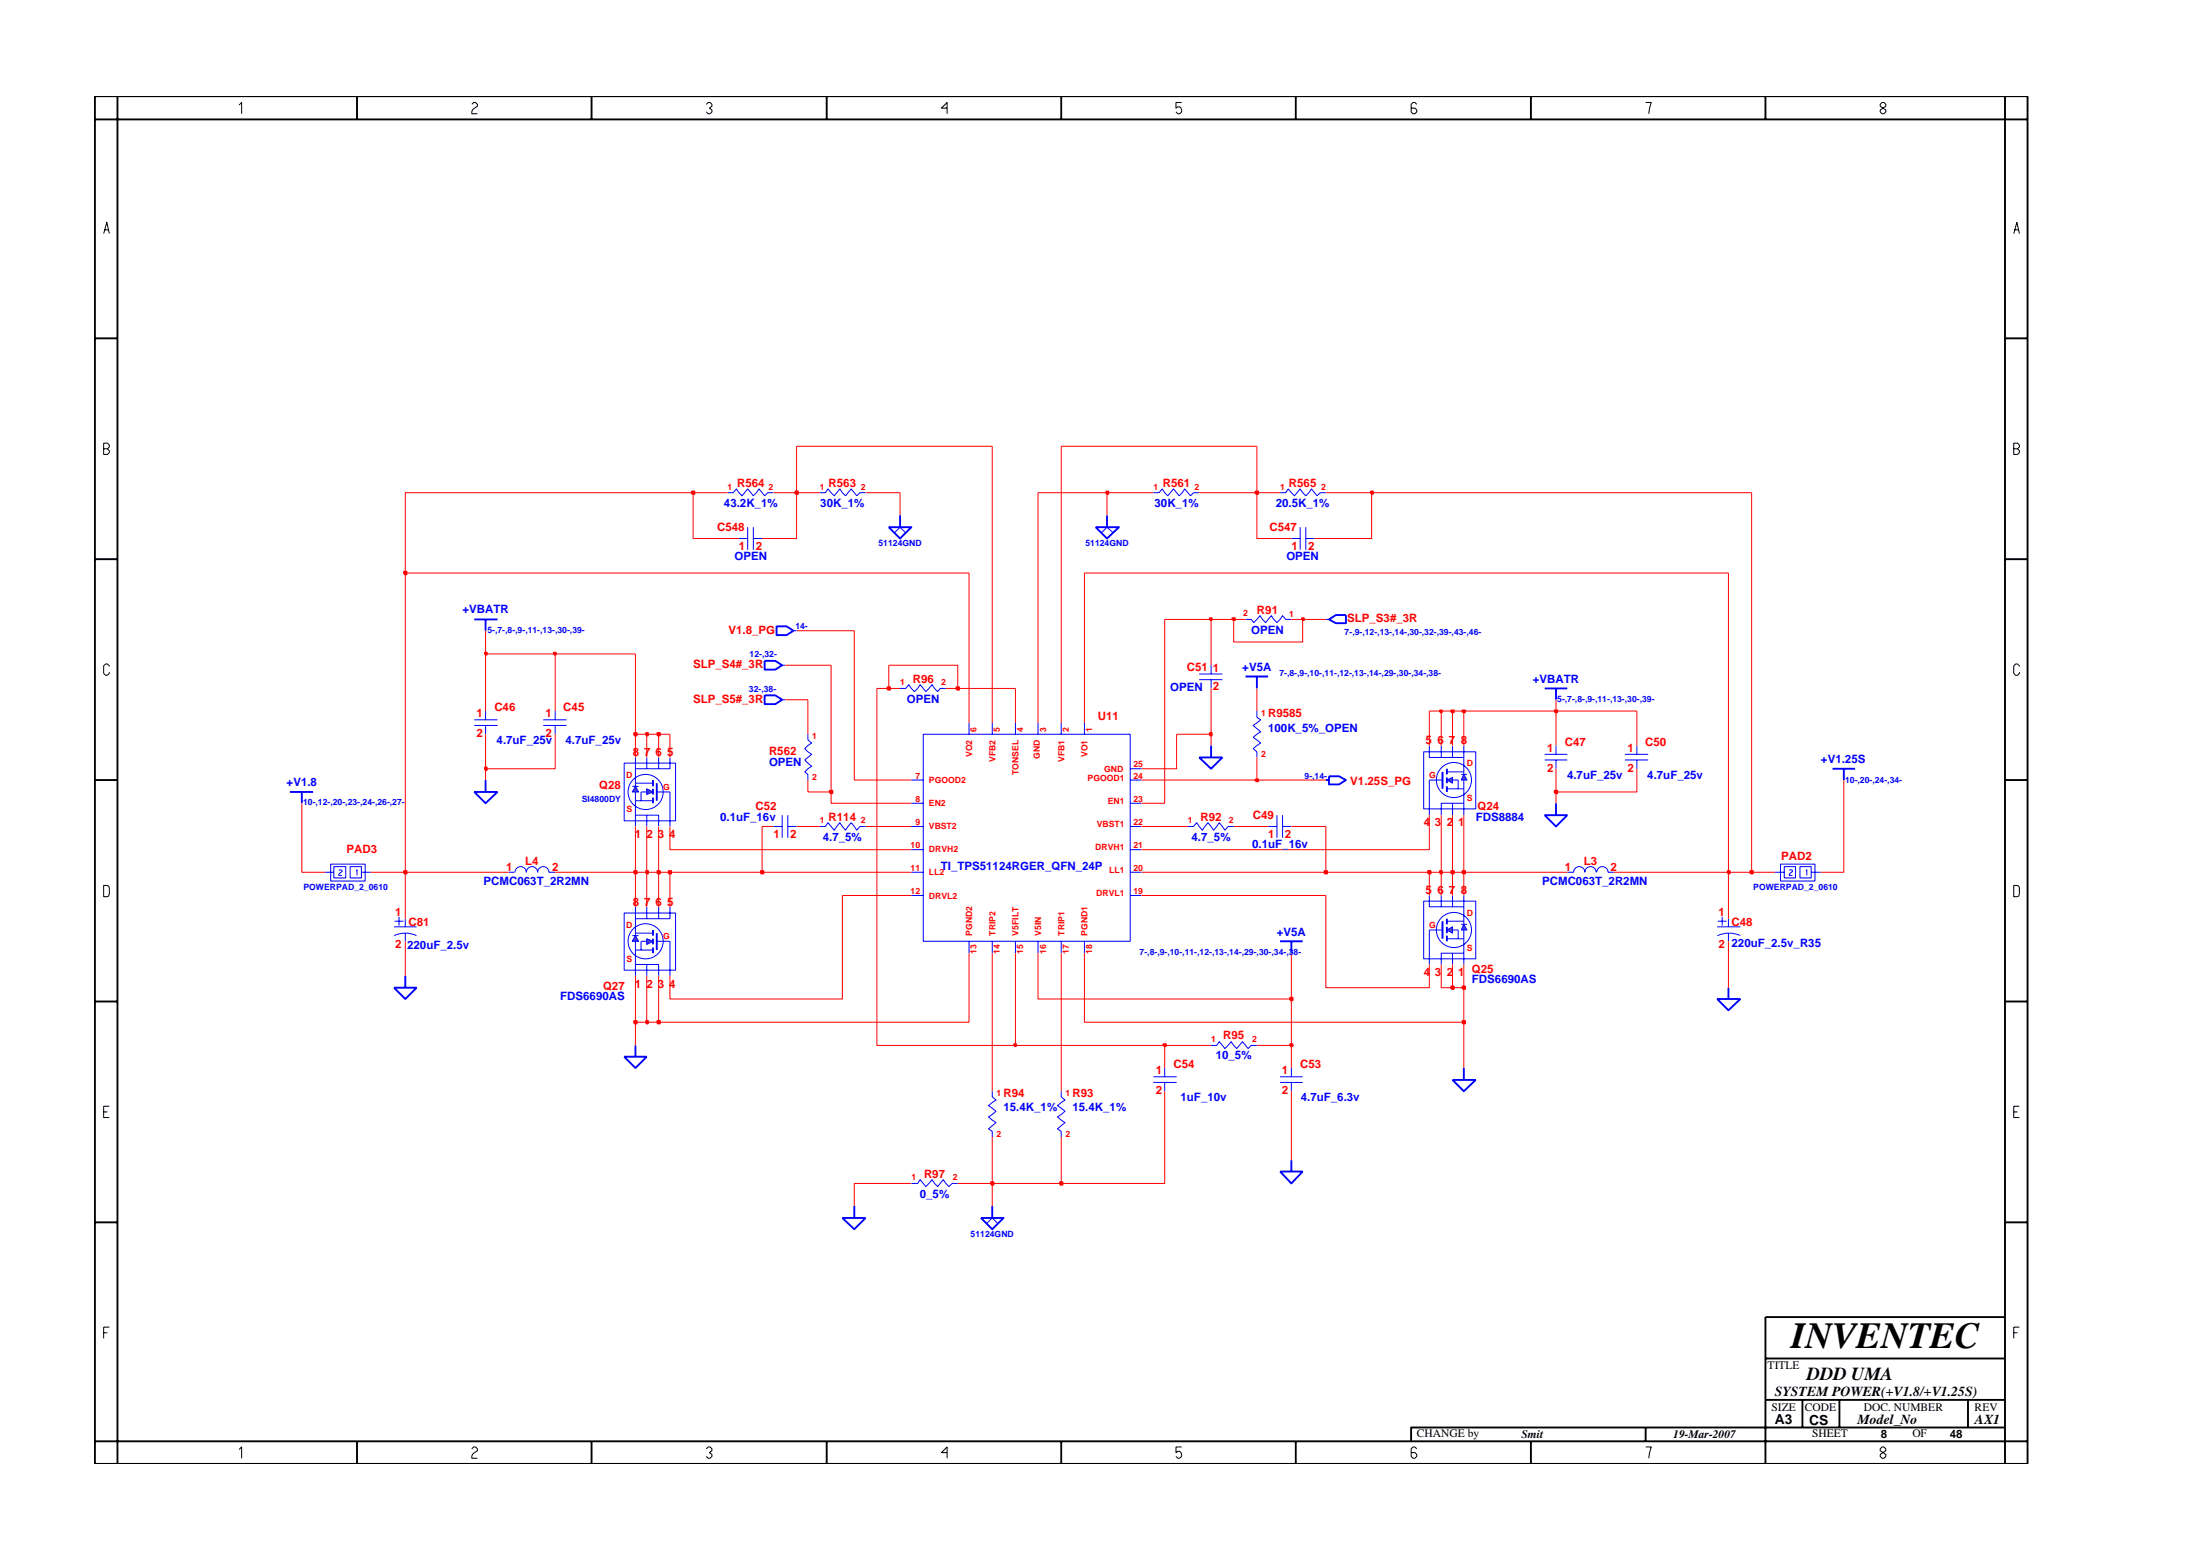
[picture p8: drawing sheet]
<svg xmlns="http://www.w3.org/2000/svg" width="297mm" height="210mm" viewBox="0 0 297 210" stroke-linecap="round" stroke-linejoin="round" font-family="sans-serif">
<g fill="none" stroke="#00f" stroke-width=".14">
<path d="M110.7 66.5h.7l.4-.5 .8 .9 .8-.9 .8 .9 .7-.9 .8 .9 .4-.4h.8M174.4 72.7h1.1M175.5 71.1v3.1M176.3 72.7h1.2M176.3 71.1v3.1M73.3 97.1h3.2M73.3 97.9h3.2M75 96v1.1M75 97.9v1.2M68.7 117.7h.8M69.5 117.7a.76 .76 0 0 1 .8-.7 .76 .76 0 0 1 .8 .7 .76 .76 0 0 1 .7-.7 .76 .76 0 0 1 .8 .7 .76 .76 0 0 1 .7-.7 .76 .76 0 0 1 .8 .7h.9M193 125.5h1.8"/>
<path d="M163.5 141.1h.8l.3-.5 .8 .9 .8-.9 .8 .9 .8-.9 .7 .9 .4-.4h.8M172.8 145.3h3.1M172.8 146.1h3.1M174.4 144.1v1.2M174.4 146.1v1.2"/>
</g>
<path d="M64 106.9h3.2l-1.6 1.5zM65.6 105.3v1.6M194.8 124.3v2.4" fill="none" stroke="#00f" stroke-width=".25"/>
<path d="M197.6 124.7l.5 .8h-.8z" fill="#3c3cc8"/>
<path d="M197.3 124.7h.8M197.6 124.7l.5 .8h-.8z" fill="none" stroke="#00f" stroke-width=".14"/>
<path d="M195.4 125.5l.7-.4v.8z" fill="#3c3cc8"/>
<g fill="none" stroke="#00f" stroke-width=".14">
<path d="M120.8 71.9l.7-.8 .8 .8M148.7 71.9l.8-.8 .8 .8M155.7 66.5h.8l.4-.5 .8 .9 .7-.9 .8 .9 .8-.9 .7 .9 .4-.4h.8M105.6 94.4h.4M107.1 85.1h.5M109.1 99.1v.8l.5 .4-.9 .7 .9 .8-.9 .8 .9 .8-.9 .8 .4 .3v.8M179 83.6h.4M43.9 117.7h1.2M44.6 116.6h4.7v2.3h-4.7zM45.1 117h1.6v1.5h-1.6zM45.7 117.5l.2-.1 .3 .1v.1l-.5 .4v.1h.5M47.3 117h1.5v1.5h-1.5z"/>
<path d="M48.1 117.5l.1-.1v.7M48.8 117.7h1.3M110.7 111.5h.7l.4-.5 .8 1 .8-1 .8 1 .7-1 .8 1 .4-.5h.8M53.2 125.1h3M53.2 126.3a3.6 3.6 0 0 1 3 0M53.3 124.3h1.2M53.9 123.7v1.2M54.7 124v1.1M54.7 125.9v1.1M88.7 127h1.8M192.2 121.6h7v7.8h-7zM193 120.8v1.6h4.6"/>
<path d="M193 125.5v4.7M194.6 120.8v1.6M195.4 125.5l.7-.4v.8zM195.4 126.7h2.2M195.4 124.3h2.2M196.1 125.5h.8v1.2M196.1 120.8v1.6M196.1 128.6v1.6M197.6 120.8v3.9M197.6 125.5v4.7M197.6 128.6h-3v1.6M143.3 147.3v.7l.5 .4-1 .8 1 .8-1 .7 1 .8-1 .8 .5 .4v.7"/>
<circle cx="196.3" cy="125.5" r="2.37"/>
</g>
<g fill="none" stroke="#00f" stroke-width=".25">
<path d="M120 71.1h3l-1.5 1.6zM121.5 69.5v1.6M147.9 71.1h3.2l-1.6 1.6zM149.5 69.5v1.6M103.2 93.8h1.5l.9 .6-.9 .6h-1.5zM104.8 84.5h1.4l.9 .6-.9 .6h-1.4zM179.4 83.6l1-.6h1.3v1.1h-1.3zM39.1 106.9h3.2M40.8 106.9v1.5M53.2 133.3h3l-1.5 1.5zM54.7 131.7v1.6M88.7 125.9v2.3"/>
<path d="M172.8 127h3.1M174.4 127v1.6M195.4 124v.7M195.4 125.1v.8M195.4 126.3v.7M172.8 158.1h3.1l-1.5 1.6zM174.4 156.6v1.5"/>
</g>
<path d="M85.8 126.3l.4 .7h-.8z" fill="#3c3cc8"/>
<path d="M85.4 126.3h.8M85.8 126.3l.4 .7h-.8z" fill="none" stroke="#00f" stroke-width=".14"/>
<path d="M87.3 126.7l.9 .3-.9 .5z" fill="#3c3cc8"/>
<g fill="none" stroke="#00f" stroke-width=".14">
<path d="M193 105.3h1.8M84.3 123.2h6.9v7.7h-6.9zM85.8 128.2h2.4M85.8 125.9h2.4M85.8 122.4v3.9M85.8 127v4.7M85.8 130.2h3.1v1.5M87.3 126.7l.9 .3-.9 .5zM87.3 127h-.7v1.2M87.3 122.4v1.6M87.3 130.2v1.5M88.9 122.4v1.6"/>
<path d="M90.5 122.4v1.6h-4.7M90.5 127v4.7"/>
<circle cx="87.2" cy="127" r="2.37"/>
</g>
<path d="M194.8 104.2v2.3M88.2 125.5v.8M88.2 126.7v.8M88.2 127.9v.7" fill="none" stroke="#00f" stroke-width=".25"/>
<path d="M197.6 104.5l.5 .8h-.8z" fill="#3c3cc8"/>
<path d="M197.3 104.5h.8M197.6 104.5l.5 .8h-.8z" fill="none" stroke="#00f" stroke-width=".14"/>
<path d="M195.4 105.3l.7-.4v.8z" fill="#3c3cc8"/>
<g fill="none" stroke="#00f" stroke-width=".14">
<path d="M98.2 66.5h.8l.4-.5 .8 .9 .8-.9 .7 .9 .8-.9 .7 .9 .5-.4h.7M99.8 72.7h1.2M101 71.1v3.1M101.7 72.7h1.2M101.7 71.1v3.1M172.8 66.5h.8l.3-.5 .9 .9 .7-.9 .8 .9 .8-.9 .7 .9 .5-.4h.7M64 97.1h3.2M64 97.9h3.2M65.6 96v1.1M65.6 97.9v1.2M105.6 89.8h.4M121.5 92.9h.8l.4-.5 .8 .9 .7-.9 .8 .9 .8-.9 .8 .9 .3-.4h.8"/>
<path d="M124.7 99.1h27.9v27.9h-27.9zM130.8 97.6v1.5M134 97.6v1.5M137.1 97.6v1.5M140.2 97.6v1.5M143.3 97.6v1.5M146.4 97.6v1.5M161.9 91h3.1M161.9 91.7h3.1M163.5 89.8v1.2M163.5 91.7v1.2M168.2 83.6h.7l.4 .4 .8-.9 .8 .9 .7-.9 .8 .9 .8-.9 .4 .5h.8"/>
<path d="M169.7 96v.8l.5 .3-1 .8 1 .8-1 .8 1 .8-1 .7 .5 .5v.7M88.7 106.9h1.8M104.4 111.5h1.2M105.6 110v3.1M106.4 111.5h1.2M106.4 110v3.1M123 108.4h1.7M123 105.3h1.7M123 111.5h1.7M123 117.7h1.7M123 114.7h1.7M152.6 108.4h1.5"/>
<path d="M152.6 105.3h1.5M152.6 111.5h1.5M152.6 117.7h1.5M152.6 114.7h1.5M152.6 103.7h1.5M160.4 111.5h.7l.5-.5 .7 1 .8-1 .8 1 .7-1 .8 1 .4-.5h.8M171.2 111.5h1.2M172.4 110v3.1M173.2 111.5h1.2M173.2 110v3.1M192.2 101.5h7v7.7h-7zM193 100.6v1.6h4.6"/>
<path d="M193 105.3v4.7M194.6 100.6v1.6M195.4 105.3l.7-.4v.8zM195.4 106.5h2.2M195.4 104.2h2.2M196.1 105.3h.8v1.2M196.1 100.6v1.6M196.1 108.4v1.6M197.6 100.6v3.9M197.6 105.3v4.7M197.6 108.4h-3v1.6M208.6 101.8h3"/>
<path d="M208.6 102.6h3M210.1 100.6v1.2M210.1 102.6v1.1M211.6 117.7h.9a.76 .76 0 0 1 .7-.7 .76 .76 0 0 1 .8 .7 .76 .76 0 0 1 .7-.7 .76 .76 0 0 1 .8 .7M215.6 117.7a.76 .76 0 0 1 .8-.7 .76 .76 0 0 1 .7 .7h.8M219.4 101.8h3.1M219.4 102.6h3.1M221 100.6v1.2M221 102.6v1.1M239.6 117.7h1.3M240.4 116.6h4.7v2.3h-4.7zM240.9 117h1.5v1.5h-1.5z"/>
<path d="M241.6 117.5l.2-.1 .2 .1v.1l-.4 .4v.1h.4M243 117h1.5v1.5h-1.5zM243.9 117.5l.1-.1v.7M244.5 117.7h1.3M123 120.8h1.7M130.8 127v1.6M134 127v1.6M137.1 127v1.6M140.2 127v1.6M143.3 127v1.6M146.4 127v1.6M152.6 120.8h1.5"/>
<path d="M231.8 125.1h3.2M231.9 124.3h1.2M232.5 123.7v1.2M233.4 124v1.1M233.4 125.9v1.1M235 126.2a3.7 3.7 0 0 0-3.1 .1M123 159.7h.9l.3-.5 .8 .9 .8-.9 .8 .9 .8-.9 .7 .9 .5-.4h.7M134 147.3v.7l.5 .4-1 .8 1 .8-1 .7 1 .8-1 .8 .5 .4v.7M155.7 145.3h3.2M155.7 146.1h3.2M157.3 144.1v1.2M157.3 146.1v1.2"/>
<circle cx="196.3" cy="105.3" r="2.37"/>
</g>
<g fill="none" stroke="#00f" stroke-width=".25">
<path d="M64 83.6h3.2M65.6 83.6v1.5M103.2 89.2h1.5l.9 .6-.9 .6h-1.5zM168.2 91.3h3M169.7 91.3v1.6M208.6 92.9h3M210.1 92.9v1.5M88.7 105.7v2.4M161.9 102.2h3.1l-1.5 1.5zM163.5 100.6v1.6M179 105.3h.4M179.4 104.8h1.4l.9 .5-.9 .6h-1.4z"/>
<path d="M195.4 103.7v.8M195.4 104.9v.8M195.4 106.1v.8M208.6 110h3l-1.5 1.5zM210.1 108.4v1.6M247.4 103.7h3.1M248.9 103.7v1.6M231.8 134.8h3.2l-1.6 1.5zM233.4 133.3v1.5M84.3 142.6h3l-1.5 1.5zM85.8 141.1v1.5M196.1 145.7h3.1l-1.6 1.6z"/>
<path d="M197.6 144.1v1.6M113.7 164.4h3.2l-1.6 1.5zM115.3 162.8v1.6"/>
</g>
<path d="M85.8 106.1l.4 .8h-.8z" fill="#3c3cc8"/>
<path d="M85.4 106.1h.8M85.8 106.1l.4 .8h-.8z" fill="none" stroke="#00f" stroke-width=".14"/>
<path d="M87.3 106.5l.9 .4-.9 .3z" fill="#3c3cc8"/>
<g fill="none" stroke="#00f" stroke-width=".14">
<path d="M84.3 103h6.9v7.8h-6.9zM85.8 108.1h2.4M85.8 105.7h2.4M85.8 102.2v3.9M85.8 106.9v4.6M85.8 110h3.1v1.5M87.3 106.5l.9 .4-.9 .3zM87.3 106.9h-.7v1.2M87.3 102.2v1.5M87.3 110v1.5M88.9 102.2v1.5M90.5 102.2v1.5h-4.7"/>
<path d="M90.5 106.9v4.6M133.2 165.1l.8-.7 .7 .7"/>
<circle cx="87.2" cy="106.9" r="2.37"/>
</g>
<path d="M88.2 105.3v.8M88.2 106.5v.7M88.2 107.6v.8M132.4 164.4h3.1l-1.5 1.5zM134 162.8v1.6" fill="none" stroke="#00f" stroke-width=".25"/>
<path d="M123 159.7h-7.7v3.1M129.3 159.7h4.7v3.1" fill="none" stroke="#f00" stroke-width=".14"/>
<path d="M133.8 159.5h.3v.4h-.3z" fill="#8e2323"/>
<path d="M133.8 159.5h.3v.4h-.3z" fill="none" stroke="#f00" stroke-width=".25"/>
<path d="M134 153.4v6.3h9.3" fill="none" stroke="#f00" stroke-width=".14"/>
<path d="M143.1 159.5h.4v.4h-.4z" fill="#8e2323"/>
<path d="M143.1 159.5h.4v.4h-.4z" fill="none" stroke="#f00" stroke-width=".25"/>
<path d="M118.4 92.9v48.2h18.7M85.8 138v3.1M134 128.6v18.7M143.3 128.6v18.7M197.6 138v6.1M157.3 147.3v12.4h-14v-6.3M157.3 141.1v3M174.4 141.1v3M174.4 147.3v9.3" fill="none" stroke="#f00" stroke-width=".14"/>
<path d="M136.9 140.9h.3v.3h-.3z" fill="#8e2323"/>
<path d="M136.9 140.9h.3v.3h-.3z" fill="none" stroke="#f00" stroke-width=".25"/>
<path d="M137.1 128.6v12.5h20.2" fill="none" stroke="#f00" stroke-width=".14"/>
<path d="M157.1 140.9h.3v.3h-.3z" fill="#8e2323"/>
<path d="M157.1 140.9h.3v.3h-.3z" fill="none" stroke="#f00" stroke-width=".25"/>
<path d="M157.3 141.1h6.2M169.7 141.1h4.7" fill="none" stroke="#f00" stroke-width=".14"/>
<path d="M174.2 140.9h.3v.3h-.3z" fill="#8e2323"/>
<path d="M174.2 140.9h.3v.3h-.3z" fill="none" stroke="#f00" stroke-width=".25"/>
<path d="M174.4 134.8v6.3" fill="none" stroke="#f00" stroke-width=".14"/>
<path d="M85.6 137.8h.4v.3h-.4z" fill="#8e2323"/>
<path d="M85.6 137.8h.4v.3h-.4z" fill="none" stroke="#f00" stroke-width=".25"/>
<path d="M85.8 131.7v6.3h1.5" fill="none" stroke="#f00" stroke-width=".14"/>
<path d="M87.2 137.8h.3v.3h-.3z" fill="#8e2323"/>
<path d="M87.2 137.8h.3v.3h-.3z" fill="none" stroke="#f00" stroke-width=".25"/>
<path d="M87.3 131.7v6.3h1.6" fill="none" stroke="#f00" stroke-width=".14"/>
<path d="M88.8 137.8h.3v.3h-.3z" fill="#8e2323"/>
<path d="M88.8 137.8h.3v.3h-.3z" fill="none" stroke="#f00" stroke-width=".25"/>
<path d="M130.8 128.6v9.4h-41.9v-6.3M146.4 128.6v9.4h51.2" fill="none" stroke="#f00" stroke-width=".14"/>
<path d="M197.5 137.8h.3v.3h-.3z" fill="#8e2323"/>
<path d="M197.5 137.8h.3v.3h-.3z" fill="none" stroke="#f00" stroke-width=".25"/>
<path d="M113.7 120.8v14h-23.2v-3.1M140.2 128.6v6.2h34.2M197.6 133.3v4.7" fill="none" stroke="#f00" stroke-width=".14"/>
<path d="M174.2 134.6h.3v.4h-.3z" fill="#8e2323"/>
<path d="M174.2 134.6h.3v.4h-.3z" fill="none" stroke="#f00" stroke-width=".25"/>
<path d="M174.4 128.6v6.2M179 120.8v12.5h14v-3.1M194.6 130.2v3.1h1.5" fill="none" stroke="#f00" stroke-width=".14"/>
<path d="M195.9 133.1h.4v.4h-.4z" fill="#8e2323"/>
<path d="M195.9 133.1h.4v.4h-.4z" fill="none" stroke="#f00" stroke-width=".25"/>
<path d="M196.1 130.2v3.1h1.5" fill="none" stroke="#f00" stroke-width=".14"/>
<path d="M197.5 133.1h.3v.4h-.3z" fill="#8e2323"/>
<path d="M197.5 133.1h.3v.4h-.3z" fill="none" stroke="#f00" stroke-width=".25"/>
<g fill="none" stroke="#f00" stroke-width=".14">
<path d="M40.8 108.4v9.3h3.1M50.1 117.7h4.6v6.3M85.8 117.7v4.7M87.3 117.7v4.7M88.9 117.7v4.7M90.5 117.7v4.7M193 117.7v3.1M194.6 117.7v3.1M196.1 117.7v3.1M197.6 117.7v3.1M233.4 117.7v6.3M54.7 127v4.7"/>
<path d="M113.7 120.8h9.3M154.1 120.8h24.9M197.6 130.2v3.1M233.4 127v6.3"/>
</g>
<path d="M54.6 117.5h.3v.4h-.3z" fill="#8e2323"/>
<path d="M54.6 117.5h.3v.4h-.3z" fill="none" stroke="#f00" stroke-width=".25"/>
<path d="M54.7 77.3v40.4h14M75 117.7h10.8" fill="none" stroke="#f00" stroke-width=".14"/>
<path d="M85.6 117.5h.4v.4h-.4z" fill="#8e2323"/>
<path d="M85.6 117.5h.4v.4h-.4z" fill="none" stroke="#f00" stroke-width=".25"/>
<path d="M85.8 111.5v6.2h1.5" fill="none" stroke="#f00" stroke-width=".14"/>
<path d="M87.2 117.5h.3v.4h-.3z" fill="#8e2323"/>
<path d="M87.2 117.5h.3v.4h-.3z" fill="none" stroke="#f00" stroke-width=".25"/>
<path d="M87.3 111.5v6.2h1.6" fill="none" stroke="#f00" stroke-width=".14"/>
<path d="M88.8 117.5h.3v.4h-.3z" fill="#8e2323"/>
<path d="M88.8 117.5h.3v.4h-.3z" fill="none" stroke="#f00" stroke-width=".25"/>
<path d="M88.9 111.5v6.2h1.6" fill="none" stroke="#f00" stroke-width=".14"/>
<path d="M90.3 117.5h.3v.4h-.3z" fill="#8e2323"/>
<path d="M90.3 117.5h.3v.4h-.3z" fill="none" stroke="#f00" stroke-width=".25"/>
<path d="M90.5 117.7h12.4" fill="none" stroke="#f00" stroke-width=".14"/>
<path d="M102.7 117.5h.4v.4h-.4z" fill="#8e2323"/>
<path d="M102.7 117.5h.4v.4h-.4z" fill="none" stroke="#f00" stroke-width=".25"/>
<path d="M102.9 111.5v6.2h20.1M154.1 117.7h24.9" fill="none" stroke="#f00" stroke-width=".14"/>
<path d="M178.8 117.5h.4v.4h-.4z" fill="#8e2323"/>
<path d="M178.8 117.5h.4v.4h-.4z" fill="none" stroke="#f00" stroke-width=".25"/>
<path d="M179 111.5v6.2h14" fill="none" stroke="#f00" stroke-width=".14"/>
<path d="M192.8 117.5h.4v.4h-.4z" fill="#8e2323"/>
<path d="M192.8 117.5h.4v.4h-.4z" fill="none" stroke="#f00" stroke-width=".25"/>
<path d="M193 117.7h1.6" fill="none" stroke="#f00" stroke-width=".14"/>
<path d="M194.4 117.5h.3v.4h-.3z" fill="#8e2323"/>
<path d="M194.4 117.5h.3v.4h-.3z" fill="none" stroke="#f00" stroke-width=".25"/>
<path d="M194.6 110v7.7h1.5" fill="none" stroke="#f00" stroke-width=".14"/>
<path d="M195.9 117.5h.4v.4h-.4z" fill="#8e2323"/>
<path d="M195.9 117.5h.4v.4h-.4z" fill="none" stroke="#f00" stroke-width=".25"/>
<path d="M196.1 110v7.7h1.5" fill="none" stroke="#f00" stroke-width=".14"/>
<path d="M197.5 117.5h.3v.4h-.3z" fill="#8e2323"/>
<path d="M197.5 117.5h.3v.4h-.3z" fill="none" stroke="#f00" stroke-width=".25"/>
<path d="M197.6 110v7.7h14M217.9 117.7h15.5" fill="none" stroke="#f00" stroke-width=".14"/>
<path d="M233.3 117.5h.2v.4h-.2z" fill="#8e2323"/>
<path d="M233.3 117.5h.2v.4h-.2z" fill="none" stroke="#f00" stroke-width=".25"/>
<path d="M233.4 77.3v40.4h3.1" fill="none" stroke="#f00" stroke-width=".14"/>
<path d="M236.3 117.5h.4v.4h-.4z" fill="#8e2323"/>
<path d="M236.3 117.5h.4v.4h-.4z" fill="none" stroke="#f00" stroke-width=".25"/>
<g fill="none" stroke="#f00" stroke-width=".14">
<path d="M236.5 66.5v51.2h3.1M157.3 83.6v24.8h-3.2M90.5 111.5v3.2h32.5M102.9 111.5h1.5M107.6 111.5h3.1M109.1 105.3v1.6h3.1v1.5h10.8M116.9 111.5h6.1M154.1 111.5h6.3M166.6 111.5h4.6M174.4 111.5h4.6M193 110v4.7h-38.9M210.1 106.9v1.5"/>
<path d="M248.9 105.3v12.4h-3.1"/>
</g>
<path d="M112 106.7h.4v.3h-.4z" fill="#8e2323"/>
<path d="M112 106.7h.4v.3h-.4z" fill="none" stroke="#f00" stroke-width=".25"/>
<path d="M112.2 89.8v17.1" fill="none" stroke="#f00" stroke-width=".14"/>
<path d="M209.9 106.7h.4v.3h-.4z" fill="#8e2323"/>
<path d="M209.9 106.7h.4v.3h-.4z" fill="none" stroke="#f00" stroke-width=".25"/>
<path d="M115.3 85.1v20.2h7.7M65.6 103.7v1.6M154.1 105.3h15.6M210.1 103.7v3.2h10.9v-3.2" fill="none" stroke="#f00" stroke-width=".14"/>
<path d="M169.5 105.2h.4v.2h-.4z" fill="#8e2323"/>
<path d="M169.5 105.2h.4v.2h-.4z" fill="none" stroke="#f00" stroke-width=".25"/>
<path d="M169.7 102.2v3.1h9.3" fill="none" stroke="#f00" stroke-width=".14"/>
<path d="M65.5 103.6h.2v.3h-.2z" fill="#8e2323"/>
<path d="M65.5 103.6h.2v.3h-.2z" fill="none" stroke="#f00" stroke-width=".25"/>
<g fill="none" stroke="#f00" stroke-width=".14">
<path d="M65.6 99.1v4.6h9.4v-4.6M85.8 99.1v3.1M87.3 99.1v3.1M88.9 99.1v3.1M90.5 99.1v3.1M158.9 99.1v4.6h-4.8M163.5 99.1v1.5M193 96v4.6M194.6 96v4.6M196.1 96v4.6M197.6 96v4.6M210.1 96v4.6"/>
<path d="M221 96v4.6"/>
</g>
<path d="M85.6 98.9h.4v.4h-.4z" fill="#8e2323"/>
<path d="M85.6 98.9h.4v.4h-.4z" fill="none" stroke="#f00" stroke-width=".25"/>
<path d="M85.8 88.3v10.8h1.5" fill="none" stroke="#f00" stroke-width=".14"/>
<path d="M87.2 98.9h.3v.4h-.3z" fill="#8e2323"/>
<path d="M87.2 98.9h.3v.4h-.3z" fill="none" stroke="#f00" stroke-width=".25"/>
<path d="M87.3 99.1h1.6" fill="none" stroke="#f00" stroke-width=".14"/>
<path d="M88.8 98.9h.3v.4h-.3z" fill="#8e2323"/>
<path d="M88.8 98.9h.3v.4h-.3z" fill="none" stroke="#f00" stroke-width=".25"/>
<path d="M88.9 99.1h1.6M109.1 96v3.1M158.9 99.1h4.6" fill="none" stroke="#f00" stroke-width=".14"/>
<path d="M163.4 98.9h.2v.4h-.2z" fill="#8e2323"/>
<path d="M163.4 98.9h.2v.4h-.2z" fill="none" stroke="#f00" stroke-width=".25"/>
<path d="M130.8 77.3v20.3M134 60.2v37.4M140.2 66.5v31.1M143.3 60.2v37.4M146.4 77.3v20.3M65.6 88.3v7.7M75 88.3v7.7M109.1 94.4v1.6M137.1 92.9v4.7M163.5 92.9v6.2M169.7 92.9v3.1M193 96h1.6" fill="none" stroke="#f00" stroke-width=".14"/>
<path d="M194.4 95.9h.3v.2h-.3z" fill="#8e2323"/>
<path d="M194.4 95.9h.3v.2h-.3z" fill="none" stroke="#f00" stroke-width=".25"/>
<path d="M194.6 96h1.5" fill="none" stroke="#f00" stroke-width=".14"/>
<path d="M195.9 95.9h.4v.2h-.4z" fill="#8e2323"/>
<path d="M195.9 95.9h.4v.2h-.4z" fill="none" stroke="#f00" stroke-width=".25"/>
<path d="M196.1 96h1.5" fill="none" stroke="#f00" stroke-width=".14"/>
<path d="M197.5 95.9h.3v.2h-.3z" fill="#8e2323"/>
<path d="M197.5 95.9h.3v.2h-.3z" fill="none" stroke="#f00" stroke-width=".25"/>
<path d="M197.6 96h12.5" fill="none" stroke="#f00" stroke-width=".14"/>
<path d="M209.9 95.9h.4v.2h-.4z" fill="#8e2323"/>
<path d="M209.9 95.9h.4v.2h-.4z" fill="none" stroke="#f00" stroke-width=".25"/>
<path d="M106 94.4h3.1M118.4 92.9h1.6M210.1 94.4v1.6h10.9" fill="none" stroke="#f00" stroke-width=".14"/>
<path d="M119.8 92.7h.4v.4h-.4z" fill="#8e2323"/>
<path d="M119.8 92.7h.4v.4h-.4z" fill="none" stroke="#f00" stroke-width=".25"/>
<path d="M120 89.8v3.1h1.5M127.7 92.9h1.6" fill="none" stroke="#f00" stroke-width=".14"/>
<path d="M129.1 92.7h.4v.4h-.4z" fill="#8e2323"/>
<path d="M129.1 92.7h.4v.4h-.4z" fill="none" stroke="#f00" stroke-width=".25"/>
<path d="M106 89.8h6.2M120 89.8h9.3v3.1h7.8M163.5 83.6v6.2" fill="none" stroke="#f00" stroke-width=".14"/>
<path d="M65.5 88.1h.2v.2h-.2z" fill="#8e2323"/>
<path d="M65.5 88.1h.2v.2h-.2z" fill="none" stroke="#f00" stroke-width=".25"/>
<path d="M65.6 85.1v3.2h9.4" fill="none" stroke="#f00" stroke-width=".14"/>
<path d="M74.8 88.1h.2v.2h-.2z" fill="#8e2323"/>
<path d="M74.8 88.1h.2v.2h-.2z" fill="none" stroke="#f00" stroke-width=".25"/>
<path d="M75 88.3h10.8M107.6 85.1h7.7M157.3 83.6h6.2M166.6 83.6v3h9.3v-3" fill="none" stroke="#f00" stroke-width=".14"/>
<path d="M163.4 83.4h.2v.3h-.2z" fill="#8e2323"/>
<path d="M163.4 83.4h.2v.3h-.2z" fill="none" stroke="#f00" stroke-width=".25"/>
<path d="M163.5 83.6h3.1" fill="none" stroke="#f00" stroke-width=".14"/>
<path d="M166.4 83.4h.3v.3h-.3z" fill="#8e2323"/>
<path d="M166.4 83.4h.3v.3h-.3z" fill="none" stroke="#f00" stroke-width=".25"/>
<path d="M166.6 83.6h1.6M174.4 83.6h1.5" fill="none" stroke="#f00" stroke-width=".14"/>
<path d="M175.8 83.4h.3v.3h-.3z" fill="#8e2323"/>
<path d="M175.8 83.4h.3v.3h-.3z" fill="none" stroke="#f00" stroke-width=".25"/>
<path d="M175.9 83.6h3.1" fill="none" stroke="#f00" stroke-width=".14"/>
<path d="M54.6 77.2h.3v.3h-.3z" fill="#8e2323"/>
<path d="M54.6 77.2h.3v.3h-.3z" fill="none" stroke="#f00" stroke-width=".25"/>
<path d="M99.8 72.7h-6.2v-6.2h-38.9v10.8h76.1M107.6 66.5v6.2h-4.7M121.5 66.5v3M146.4 77.3h87M149.5 66.5v3M169.7 66.5v6.2h4.7M185.2 66.5v6.2h-7.7" fill="none" stroke="#f00" stroke-width=".14"/>
<path d="M93.4 66.3h.4v.4h-.4z" fill="#8e2323"/>
<path d="M93.4 66.3h.4v.4h-.4z" fill="none" stroke="#f00" stroke-width=".25"/>
<path d="M93.6 66.5h4.6M104.4 66.5h3.2" fill="none" stroke="#f00" stroke-width=".14"/>
<path d="M107.4 66.3h.3v.4h-.3z" fill="#8e2323"/>
<path d="M107.4 66.3h.3v.4h-.3z" fill="none" stroke="#f00" stroke-width=".25"/>
<path d="M107.6 60.2v6.3h3.1M116.9 66.5h4.6M140.2 66.5h9.3" fill="none" stroke="#f00" stroke-width=".14"/>
<path d="M149.4 66.3h.2v.4h-.2z" fill="#8e2323"/>
<path d="M149.4 66.3h.2v.4h-.2z" fill="none" stroke="#f00" stroke-width=".25"/>
<path d="M149.5 66.5h6.2M161.9 66.5h7.8" fill="none" stroke="#f00" stroke-width=".14"/>
<path d="M169.5 66.3h.4v.4h-.4z" fill="#8e2323"/>
<path d="M169.5 66.3h.4v.4h-.4z" fill="none" stroke="#f00" stroke-width=".25"/>
<path d="M169.7 60.2v6.3h3.1M179 66.5h6.2" fill="none" stroke="#f00" stroke-width=".14"/>
<path d="M185.1 66.3h.3v.4h-.3z" fill="#8e2323"/>
<path d="M185.1 66.3h.3v.4h-.3z" fill="none" stroke="#f00" stroke-width=".25"/>
<path d="M107.6 60.2h26.4M143.3 60.2h26.4M185.2 66.5h51.3" fill="none" stroke="#f00" stroke-width=".14"/>
<g fill="none" stroke="#000" stroke-width=".25">
<path d="M12.8 13h261v184.6h-261zM12.8 16.1h261M15.9 13v184.6M48.2 13v3.1M79.9 13v3.1M111.6 13v3.1M143.3 13v3.1M174.9 13v3.1M206.7 13v3.1M238.4 13v3.1M270.7 13v184.6M12.8 45.7h3.1"/>
<path d="M270.7 45.7h3.1M12.8 75.5h3.1M270.7 75.5h3.1M12.8 105.3h3.1M270.7 105.3h3.1M12.8 135.2h3.1M270.7 135.2h3.1M12.8 165h3.1M270.7 177.7h-32.3v19.9M270.7 165h3.1M12.8 194.5h261M48.2 194.5v3.1"/>
<path d="M79.9 194.5v3.1M111.6 194.5v3.1M143.3 194.5v3.1M174.9 194.5v3.1M206.7 194.5v3.1M222.2 192.6v1.9M238.4 183.3h32.3M238.4 188.9h32.3M243.4 188.9v3.7M248.4 188.9v3.7M265.7 188.9v3.7M270.7 192.6h-80.2v1.9"/>
</g>
<g fill="none" stroke="#000" stroke-width=".14">
<path d="M32.3 14.2l.3-.4v1.6M63.7 14.1l.3-.3h.2l.3 .3v.2l-.5 .4-.3 .4v.3h.8M95.4 14.1l.2-.3h.3l.2 .3v.2l-.3 .3 .3 .2v.3l-.2 .3h-.3l-.2-.3M127.9 14.6h-.8l.8-.8v1.6M159.5 13.8h-.7v.8l.2-.2a.5 .5 0 0 1 .5 .7l-.2 .3h-.3l-.2-.3M191.3 14.1l-.3-.3h-.2l-.3 .3v1l.3 .3h.2l.3-.3v-.3l-.3-.2h-.5M222.2 13.8h.8l-.4 1.6M253.9 14.1l.2-.3h.3l.2 .3v.2l-.7 .5v.3l.2 .3h.3l.2-.3v-.3l-.7-.5zM14 31.5l.4-1.5 .4 1.5M14.1 31h.6M271.9 31.5l.4-1.5 .4 1.5M272 31h.6"/>
<path d="M14 59.8h.5l.3 .3v.2l-.3 .3 .3 .2v.3l-.3 .2h-.5zM14 60.6h.5M271.9 60.6h.5l.3-.3v-.2l-.3-.3h-.5v1.5h.5l.3-.2v-.3l-.3-.2M14.8 89.9l-.3-.3h-.2l-.3 .3v1l.3 .2h.2l.3-.2v-.2M272.7 89.9l-.3-.3h-.3l-.2 .3v1l.2 .2h.3l.3-.2v-.2M14 119.5l.7 .1 .1 .2-.1 1.1-.7 .1zM271.9 119.5l.7 .1 .1 .2-.1 1.1-.7 .1zM14 150.1h.5M14.8 149.3h-.8v1.5h.8M271.9 150.1h.5M272.7 149.3h-.8v1.5h.8M14 179.9h.5"/>
<path d="M14.8 179.1h-.8v1.5M271.9 179.9h.5M272.7 179.1h-.8v1.5M32.3 195.6l.3-.3v1.5M63.7 195.5l.3-.2h.2l.3 .2v.3l-.7 .5-.1 .2v.3h.8M95.4 195.5l.2-.2h.3l.2 .2v.3l-.3 .2 .3 .3v.2l-.2 .3h-.3l-.2-.3M127.9 196h-.8l.8-.7v1.5M159.5 195.3h-.7v.7l.2-.1a.5 .5 0 0 1 .5 .6l-.2 .3h-.3l-.2-.3M191.3 195.5l-.3-.2h-.2l-.3 .2v1l.3 .3h.2l.3-.3v-.2l-.3-.3h-.5M222.2 195.3h.8l-.4 1.5M254.1 195.3l-.2 .2v.3l.7 .5v.2l-.2 .3h-.3l-.2-.3v-.2l.7-.5v-.3l-.2-.2z"/>
</g>
<text font-size="5" x="241.8" y="182">INVENTEC</text>
<text font-size="2.5" x="244" y="186.3">DDD UMA</text>
<g font-size="1.9">
<text x="239.6" y="188.3">SYSTEM POWER(+V1.8/+V1.25S)</text>
<text x="239.6" y="192.2">A3</text>
<text x="244.3" y="192.3">CS</text>
<text x="250.8" y="192.2">Model_No</text>
<text x="266.6" y="192.2">AX1</text>
</g>
<g font-size="1.6" fill="#f00">
<text x="99.5" y="65.7">R564</text>
<text x="111.9" y="65.7">R563</text>
<text x="157" y="65.7">R561</text>
<text x="174" y="65.7">R565</text>
<text x="96.8" y="71.7">C548</text>
<text x="171.4" y="71.7">C547</text>
<text x="99.8" y="74.2">1</text>
<text x="102" y="74.2">2</text>
<text x="174.4" y="74.2">1</text>
<text x="176.6" y="74.2">2</text>
<text x="169.7" y="82.8">R91</text>
<text x="181.9" y="83.9">SLP_S3#_3R</text>
<text x="98.4" y="85.5">V1.8_PG</text>
<text x="93.6" y="90.2">SLP_S4#_3R</text>
<text x="93.6" y="94.8">SLP_S5#_3R</text>
<text x="123.2" y="92.1">R96</text>
<text x="160.2" y="90.5">C51</text>
<text x="163.8" y="90.7">1</text>
<text x="163.8" y="93.1">2</text>
<text x="64.4" y="96.8">1</text>
<text x="64.4" y="99.5">2</text>
<text x="66.7" y="96">C46</text>
<text x="73.7" y="96.8">1</text>
<text x="73.7" y="99.5">2</text>
<text x="76.1" y="96">C45</text>
<text x="103.8" y="101.9">R562</text>
<text x="148.2" y="97.1">U11</text>
<text x="171.2" y="96.8">R9585</text>
<text x="192.5" y="100.4">5</text>
<text x="194.1" y="100.4">6</text>
<text x="195.6" y="100.4">7</text>
<text x="197.2" y="100.4">8</text>
<text x="208.9" y="101.5">1</text>
<text x="211.3" y="100.7">C47</text>
<text x="219.7" y="101.5">1</text>
<text x="222.1" y="100.7">C50</text>
<text x="80.9" y="106.5">Q28</text>
<text x="85.4" y="102.1">8</text>
<text x="87" y="102.1">7 6 5</text>
<text x="182.3" y="105.9">V1.25S_PG</text>
<text x="208.9" y="104.1">2</text>
<text x="219.7" y="104.1">2</text>
<text x="85.7" y="113.1">1 2 3</text>
<text x="90.4" y="113.1">4</text>
<text x="102" y="109.3">C52</text>
<text x="104.4" y="113.1">1</text>
<text x="106.7" y="113.1">2</text>
<text x="111.9" y="110.8">R114</text>
<text x="162.1" y="110.8">R92</text>
<text x="169.1" y="110.6">C49</text>
<text x="171.2" y="113.1">1</text>
<text x="173.5" y="113.1">2</text>
<text x="192.2" y="111.5">4</text>
<text x="193.7" y="111.5">3</text>
<text x="195.4" y="111.5">2</text>
<text x="196.9" y="111.5">1</text>
<text x="199.5" y="109.2">Q24</text>
<text x="46.8" y="115.1">PAD3</text>
<text x="68.4" y="117.5">1</text>
<text x="70.9" y="116.8">L4</text>
<text x="74.5" y="117.5">2</text>
<text x="211.3" y="117.5">1</text>
<text x="213.8" y="116.8">L3</text>
<text x="217.5" y="117.5">2</text>
<text x="240.5" y="116.1">PAD2</text>
<text x="53.4" y="123.6">1</text>
<text x="55.1" y="124.9">C81</text>
<text x="85.4" y="122.2">8 7 6 5</text>
<text x="192.5" y="120.7">5</text>
<text x="194.1" y="120.7">6</text>
<text x="195.6" y="120.7">7</text>
<text x="197.2" y="120.7">8</text>
<text x="232" y="123.6">1</text>
<text x="233.8" y="124.9">C48</text>
<text x="53.4" y="127.9">2</text>
<text x="192.2" y="131.7">4</text>
<text x="193.7" y="131.7">3</text>
<text x="195.4" y="131.7">2</text>
<text x="196.9" y="131.7">1</text>
<text x="198.7" y="131.3">Q25</text>
<text x="232" y="127.9">2</text>
<text x="81.4" y="133.5">Q27</text>
<text x="85.7" y="133.3">1</text>
<text x="87.3" y="133.3">2</text>
<text x="88.8" y="133.3">3</text>
<text x="90.4" y="133.3">4</text>
<text x="165.1" y="140.2">R95</text>
<text x="135.5" y="148">R94</text>
<text x="144.8" y="148">R93</text>
<text x="156.1" y="144.9">1</text>
<text x="156.1" y="147.7">2</text>
<text x="158.4" y="144.1">C54</text>
<text x="173.1" y="147.7">2</text>
<text x="173.1" y="144.9">1</text>
<text x="175.5" y="144.1">C53</text>
<text x="124.8" y="158.9">R97</text>
</g>
<g font-size="1.6" fill="#00f">
<text x="97.7" y="68.4">43.2K_1%</text>
<text x="110.8" y="68.4">30K_1%</text>
<text x="155.9" y="68.4">30K_1%</text>
<text x="172.3" y="68.4">20.5K_1%</text>
<text x="99.2" y="75.6">OPEN</text>
<text x="173.7" y="75.6">OPEN</text>
<text x="62.4" y="82.7">+VBATR</text>
<text x="168.9" y="85.5">OPEN</text>
<text x="122.5" y="94.9">OPEN</text>
<text x="158" y="93.2">OPEN</text>
<text x="167.7" y="90.5">+V5A</text>
<text x="207" y="92.1">+VBATR</text>
<text x="67.1" y="100.4">4.7uF_25v</text>
<text x="76.4" y="100.4">4.7uF_25v</text>
<text x="171.2" y="98.7">100K_5%_OPEN</text>
<text x="38.7" y="106.1">+V1.8</text>
<text x="103.8" y="103.4">OPEN</text>
<text x="211.6" y="105.1">4.7uF_25v</text>
<text x="222.4" y="105.1">4.7uF_25v</text>
<text x="245.9" y="103">+V1.25S</text>
<text x="97.2" y="110.8">0.1uF_16v</text>
<text x="111.1" y="113.5">4.7_5%</text>
<text x="160.9" y="113.5">4.7_5%</text>
<text x="199.2" y="110.8">FDS8884</text>
<text x="65.3" y="119.5">PCMC063T_2R2MN</text>
<text x="127" y="117.4">TI_TPS51124RGER_QFN_24P</text>
<text x="169.1" y="114.4">0.1uF_16v</text>
<text x="208.2" y="119.5">PCMC063T_2R2MN</text>
<text x="55" y="128">220uF_2.5v</text>
<text x="172.4" y="126.3">+V5A</text>
<text x="233.8" y="127.8">220uF_2.5v_R35</text>
<text x="75.6" y="135">FDS6690AS</text>
<text x="198.7" y="132.6">FDS6690AS</text>
<text x="164.1" y="142.9">10_5%</text>
<text x="135.5" y="150">15.4K_1%</text>
<text x="144.8" y="150">15.4K_1%</text>
<text x="159.4" y="148.6">1uF_10v</text>
<text x="175.6" y="148.6">4.7uF_6.3v</text>
<text x="124.2" y="161.7">0_5%</text>
</g>
<g font-size="1.6">
<text x="238.7" y="184.8">TITLE</text>
<text x="239.2" y="190.4">SIZE</text>
<text x="243.7" y="190.4">CODE</text>
<text x="251.6" y="190.4">DOC. NUMBER</text>
<text x="266.6" y="190.4">REV</text>
<text x="191.3" y="193.9">CHANGE by</text>
<text x="205.4" y="194.1">Smit</text>
<text x="225.9" y="194.1">19-Mar-2007</text>
<text x="244.7" y="193.9">SHEET</text>
<text x="253.9" y="194.1">8</text>
<text x="258.2" y="193.9">OF</text>
<text x="263.3" y="194.1">48</text>
</g>
<g font-size="1.2" fill="#f00">
<text x="98.2" y="66.1">1</text>
<text x="103.8" y="66.1">2</text>
<text x="110.7" y="66.1">1</text>
<text x="116.2" y="66.1">2</text>
<text x="155.7" y="66.1">1</text>
<text x="161.3" y="66.1">2</text>
<text x="172.8" y="66.1">1</text>
<text x="178.4" y="66.1">2</text>
<text x="167.9" y="83.2">2</text>
<text x="174" y="83.3">1</text>
<text x="121.5" y="92.5">1</text>
<text x="127.1" y="92.5">2</text>
<text x="109.7" y="99.8">1</text>
<text x="131.9" y="98.7" transform="rotate(-90 131.9 98.7)">6</text>
<text x="135" y="98.7" transform="rotate(-90 135 98.7)">5</text>
<text x="138.1" y="98.7" transform="rotate(-90 138.1 98.7)">4</text>
<text x="141.3" y="98.7" transform="rotate(-90 141.3 98.7)">3</text>
<text x="144.3" y="98.7" transform="rotate(-90 144.3 98.7)">2</text>
<text x="147.4" y="98.7" transform="rotate(-90 147.4 98.7)">1</text>
<text x="170.3" y="96.7">1</text>
<text x="84.5" y="104.9">D</text>
<text x="89.5" y="106.6">G</text>
<text x="109.7" y="105.3">2</text>
<text x="123.6" y="105.1">7</text>
<text x="125.4" y="105.7">PGOOD2</text>
<text x="131.3" y="102.2" transform="rotate(-90 131.3 102.2)">VO2</text>
<text x="134.4" y="102.8" transform="rotate(-90 134.4 102.8)">VFB2</text>
<text x="137.5" y="104.6" transform="rotate(-90 137.5 104.6)">TONSEL</text>
<text x="140.4" y="102.4" transform="rotate(-90 140.4 102.4)">GND</text>
<text x="143.7" y="102.8" transform="rotate(-90 143.7 102.8)">VFB1</text>
<text x="146.8" y="102.2" transform="rotate(-90 146.8 102.2)">VO1</text>
<text x="146.8" y="105.4">PGOOD1</text>
<text x="149.1" y="104.2">GND</text>
<text x="153" y="105.1">24</text>
<text x="153" y="103.6">25</text>
<text x="170.3" y="102.2">2</text>
<text x="193" y="104.9">G</text>
<text x="198.1" y="103.4">D</text>
<text x="84.6" y="109.6">S</text>
<text x="110.7" y="111.1">1</text>
<text x="116.2" y="111.1">2</text>
<text x="123.6" y="111.4">9</text>
<text x="123.6" y="108.2">8</text>
<text x="125.4" y="108.8">EN2</text>
<text x="125.4" y="111.9">VBST2</text>
<text x="148.1" y="111.6">VBST1</text>
<text x="149.6" y="108.5">EN1</text>
<text x="153" y="111.4">22</text>
<text x="153" y="108.2">23</text>
<text x="160.4" y="111.1">1</text>
<text x="165.9" y="111.1">2</text>
<text x="198.1" y="108.1">S</text>
<text x="122.9" y="114.4">10</text>
<text x="122.9" y="117.5">11</text>
<text x="125.4" y="115">DRVH2</text>
<text x="125.4" y="118.1">LL2</text>
<text x="147.9" y="114.7">DRVH1</text>
<text x="149.8" y="117.8">LL1</text>
<text x="153" y="114.4">21</text>
<text x="153" y="117.5">20</text>
<text x="84.5" y="125.2">D</text>
<text x="122.9" y="120.7">12</text>
<text x="125.4" y="121.3">DRVL2</text>
<text x="148" y="121">DRVL1</text>
<text x="153" y="120.7">19</text>
<text x="193" y="125.2">G</text>
<text x="198.1" y="123.7">D</text>
<text x="84.6" y="129.8">S</text>
<text x="89.5" y="126.7">G</text>
<text x="131.3" y="126.3" transform="rotate(-90 131.3 126.3)">PGND2</text>
<text x="131.9" y="128.7" transform="rotate(-90 131.9 128.7)">13</text>
<text x="134.4" y="126.3" transform="rotate(-90 134.4 126.3)">TRIP2</text>
<text x="135" y="128.7" transform="rotate(-90 135 128.7)">14</text>
<text x="137.5" y="126.3" transform="rotate(-90 137.5 126.3)">V5FILT</text>
<text x="138.1" y="128.7" transform="rotate(-90 138.1 128.7)">15</text>
<text x="140.6" y="126.3" transform="rotate(-90 140.6 126.3)">V5IN</text>
<text x="141.3" y="128.7" transform="rotate(-90 141.3 128.7)">16</text>
<text x="143.7" y="126.3" transform="rotate(-90 143.7 126.3)">TRIP1</text>
<text x="144.3" y="128.7" transform="rotate(-90 144.3 128.7)">17</text>
<text x="146.8" y="126.3" transform="rotate(-90 146.8 126.3)">PGND1</text>
<text x="147.4" y="128.7" transform="rotate(-90 147.4 128.7)">18</text>
<text x="198.1" y="128.3">S</text>
<text x="163.5" y="140.7">1</text>
<text x="169.1" y="140.7">2</text>
<text x="134.6" y="148">1</text>
<text x="143.9" y="148">1</text>
<text x="134.6" y="153.4">2</text>
<text x="143.9" y="153.4">2</text>
<text x="123" y="159.3">1</text>
<text x="128.7" y="159.3">2</text>
</g>
<g font-size="1.2" fill="#00f">
<text x="118.6" y="73.7">51124GND</text>
<text x="146.6" y="73.7">51124GND</text>
<text x="65.8" y="85.4">5-,7-,8-,9-,11-,13-,30-,39-</text>
<text x="101.2" y="88.7">12-,32-</text>
<text x="107.4" y="84.9">14-</text>
<text x="181.6" y="85.7">7-,9-,12-,13-,14-,30-,32-,39-,43-,46-</text>
<text x="101.1" y="93.4">32-,38-</text>
<text x="172.7" y="91.2">7-,8-,9-,10-,11-,12-,13-,14-,29-,30-,34-,38-</text>
<text x="210.3" y="94.7">5-,7-,8-,9-,11-,13-,30-,39-</text>
<text x="176.1" y="105.1">9-,14-</text>
<text x="249.1" y="105.6">10-,20-,24-,34-</text>
<text x="40.9" y="108.7">10-,12-,20-,23-,24-,26-,27-</text>
<text x="78.5" y="108.2">SI4800DY</text>
<text x="41" y="120.1">POWERPAD_2_0610</text>
<text x="236.7" y="120.1">POWERPAD_2_0610</text>
<text x="153.9" y="128.8">7-,8-,9-,10-,11-,12-,13-,14-,29-,30-,34-,38-</text>
<text x="131.1" y="166.9">51124GND</text>
</g>
</svg>
